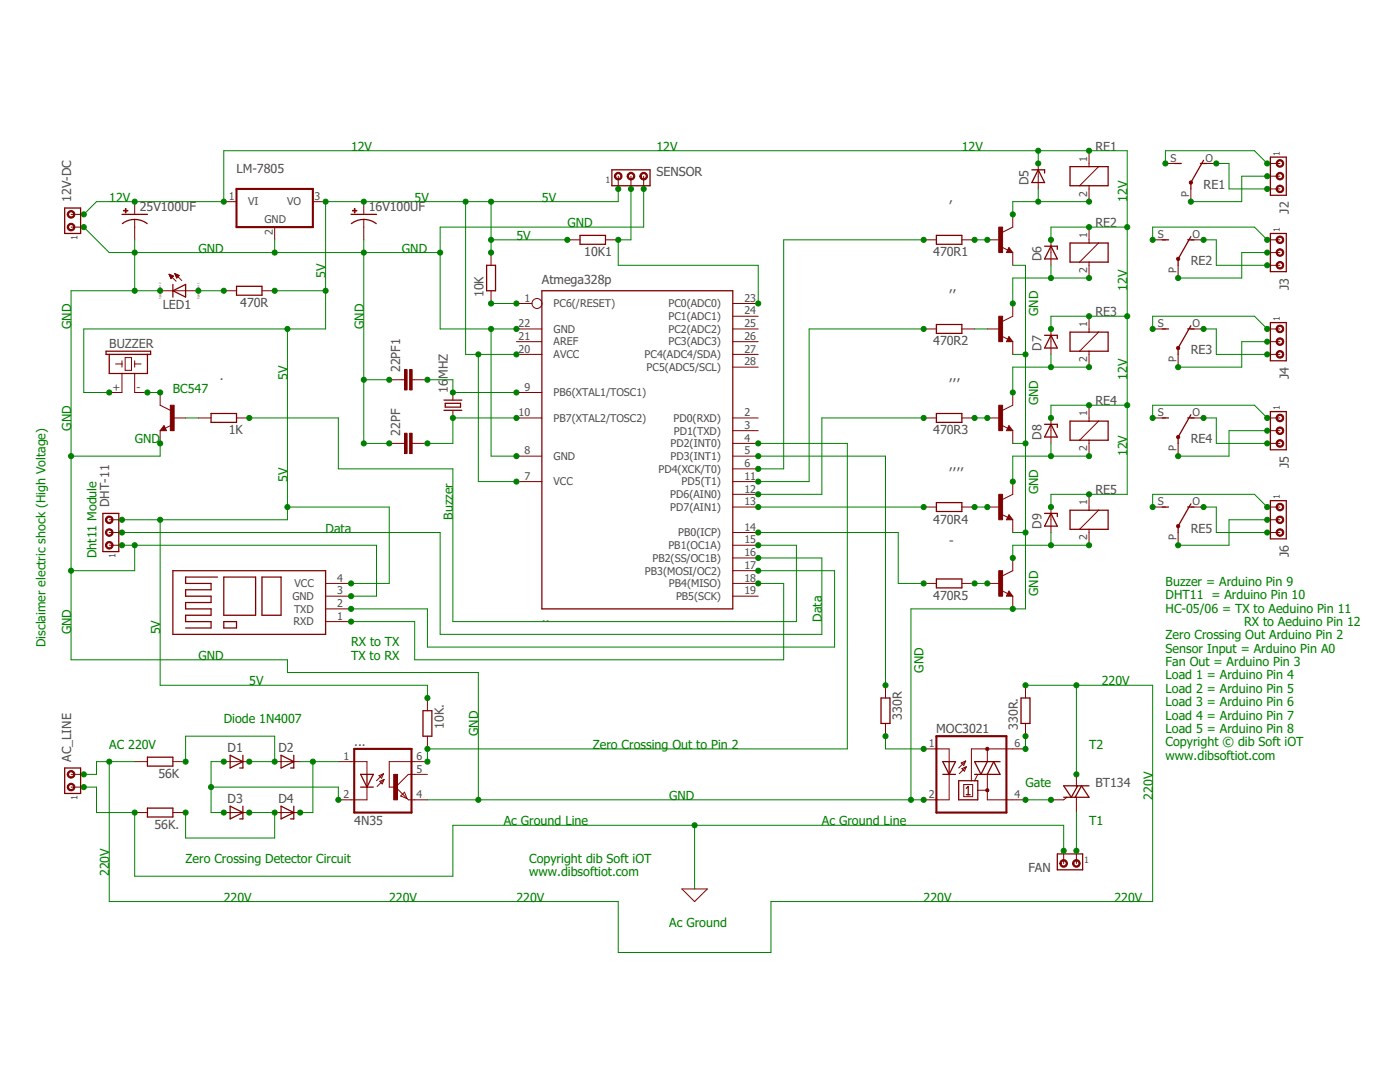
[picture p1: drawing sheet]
<svg xmlns="http://www.w3.org/2000/svg" width="279mm" height="216mm" viewBox="0 0 279 216" stroke-linecap="round" stroke-linejoin="round" font-family="sans-serif">
<g fill="none" stroke="#800000" stroke-width=".25">
<path d="M122.1 33.9h7.6v3.2h-7.6zM205.9 33.9h2.6v.6M207.2 33.9l1.3 2.5h-2.6zM213.6 33.3h7.5v3.8h-7.5zM234.5 32.6h1.3M239.6 32.6h1.2M240.2 32l-2.5 4.4v1.3M253.5 31.3h3.2v7.7h-3.2zM12.9 41.5h3.2v5.1h-3.2zM24.3 42.8h5.1M26.9 43.8l1.5 .3 1 .5M26.9 43.8l-1.6 .3-.9 .5"/>
<path d="M34.5 56.7v2.6M34.5 58l2.5-1.3v2.6zM47.2 57.1h5.1v1.8h-5.1zM70.1 42.8h5M72.6 43.8l1.6 .3 .9 .5M72.6 43.8l-1.1 .1-1.4 .7M97.1 52.9h1.8v5.1h-1.8zM108.1 58h38.1v63.5h-38.1zM115.8 47h5v1.7h-5zM186.9 47h5.1v1.7h-5.1zM201.4 49.9l.1 .2h-.4l.3-.5 .5 .7h-.8M208.5 49.1h2.5v.7"/>
<path d="M209.7 49.1l1.3 2.6h-2.5zM213.6 48.5h7.5v3.8h-7.5zM231.9 47.9h1.3M237 47.9h1.3M237.7 47.2l-2.6 4.5v1.2M253.5 46.6h3.2v7.6h-3.2zM21.2 70.1h8.9v.6h-8.9zM21.8 70.7v3.8h7.6v-3.8M88.6 79.8h3.6M186.9 64.7h5.1v1.8h-5.1zM201.4 67.7l.1 .2h-.4l.3-.5 .5 .7h-.8M208.5 66.9h2.5v.6"/>
<path d="M209.7 66.9l1.3 2.5h-2.5zM213.6 66.3h7.5v3.8h-7.5zM231.9 65.6h1.3M237 65.6h1.3M237.7 65l-2.6 4.4v1.3M253.5 64.4h3.2v7.6h-3.2zM32.7 85.4l-.1 .3h.4l-.3-.5-.5 .6h.8M42.1 82.5h5.1v1.8h-5.1zM88.6 81.9h3.6M88.9 80.5h3v.7h-3zM186.9 82.5h5.1v1.8h-5.1zM201.4 85.4l.1 .3h-.4l.3-.5 .5 .6h-.8"/>
<path d="M208.5 84.7h2.5v.6M209.7 84.7l1.3 2.5h-2.5zM213.6 84h7.5v3.8h-7.5zM231.9 83.4h1.3M237 83.4h1.3M237.7 82.8l-2.6 4.4v1.3M253.5 82.1h3.2v7.6h-3.2zM253.5 99.9h3.2v7.6h-3.2zM20.5 102.4h3.2v7.7h-3.2zM34.5 113.9h30.5v12.7h-30.5zM43.4 115.1h-6.4v1.3h5.1v1.3h-5.1v1.3h5.1v1.2h-5.1v1.3h5.1v1.3h-5.1v1.2h5.1v1.3h-5.1M44.7 115.1h6.3v7.7h-6.3z"/>
<path d="M52.3 115.1h3.8v7.7h-3.8zM186.9 100.3h5.1v1.8h-5.1zM186.9 115.5h5.1v1.8h-5.1zM201.4 103.2l.1 .3h-.4l.3-.5 .5 .6h-.8M201.4 118.4l.1 .3h-.4l.3-.5 .5 .6h-.8M208.5 102.4h2.5v.7M209.7 102.4l1.3 2.6h-2.5zM213.6 101.8h7.5v3.8h-7.5zM231.9 101.2h1.3M237 101.2h1.3M237.7 100.5l-2.6 4.5v1.3M44.7 124h2.5v1.3h-2.5z"/>
<path d="M175.8 139.3h1.8v5.1h-1.8zM203.8 139.3h1.7v5.1h-1.7zM12.9 153.2h3.2v5.1h-3.2zM29.4 151.1h5.1v1.8h-5.1zM45.9 150.7l2.6 1.3-2.6 1.2zM48.5 150.7v2.5h-.7M56.1 150.7l2.5 1.3-2.5 1.2zM58.6 150.7v2.5h-.6M72 154.5h2.5l-1.3 2.6zM72 157.1h2.5M73.2 154.5v2.6M84.4 141.8h1.8v5.1h-1.8z"/>
<path d="M188.2 154.5h2.5M188.2 152h2.5l-1.3 2.5zM189.4 152v2.5M191.3 155.8h3.8v3.8h-3.8zM192.8 158.6h.8M192.8 157.3l.4-.4v1.7M194.5 154.5h5.1l-1.3-2.5-1.3 2.5M197 152l-1.2 2.5-1.3-2.5h5.1M212.3 159.1h5l-1.5-2.3-1.2 2.3M215.1 156.8l-1.3 2.3-1.5-2.3h5M29.4 161.2h5.1v1.8h-5.1zM45.9 160.9l2.6 1.2-2.6 1.3z"/>
<path d="M48.5 160.9v2.5h-.7M56.1 160.9l2.5 1.2-2.5 1.3zM58.6 160.9v2.5h-.6M211 170.4h5.1v3.2h-5.1z"/>
</g>
<g fill="none" stroke="#800000" stroke-width=".2">
<path d="M123.4 35.2v2.5M125.9 35.2v2.5M128.5 35.2v2.5M207.2 32.6v5.1M217.3 30.1v3.2M217.3 37.1v3.1M219.2 33.3l-3.7 3.8M232.6 32.6h2.5M237.7 37.7v2.5M240.2 32.6h2.5M252.9 32.6h2.5M252.9 35.2h2.5"/>
<path d="M252.9 37.7h2.5M14.2 45.3h2.5M14.2 42.8h2.5M26.9 40.2v2.6M26.9 43.8v4.1M32 58h7.6M33.7 54.7l1.4 1.4M33.7 54.7l.9 .4-.5 .5zM33.8 54.8h.2M33.8 54.9h.4M33.9 55.1h.6M33.9 55.2h.6"/>
<path d="M34 55.3h.4M34 55.4h.3M34.1 55.5h.1M34.9 54.6l1.4 1.4M34.9 54.6l.9 .4-.5 .5zM34.9 54.7h.2M35 54.8h.4M35 54.9h.7M35.1 55.1h.6M35.1 55.2h.5M35.2 55.3h.3M35.2 55.4h.1"/>
<path d="M44.7 40.2h2.5M44.7 58h2.5M52.3 58h2.5M54.8 45.3v2.6M62.4 40.2h2.6M72.6 40.2v2.6M72.6 43.8v4.1M98 50.4v2.5M98 58v2.6M113.2 47.9h2.6M120.8 47.9h2.6M184.3 47.9h2.6"/>
<path d="M192 47.9h2.5M197 47.9h2.6M199.9 49.3l1.2 .6M201.4 49.4l.7 1h-1.2zM202.1 42.8v2.5l-2 1M202.1 50.4v2.5M209.7 47.9v5M217.3 45.3v3.2M217.3 52.3v3.2M219.2 48.5l-3.7 3.8M230 47.9h2.6M235.1 52.9v2.6"/>
<path d="M237.7 47.9h2.5M252.9 47.9h2.5M252.9 50.4h2.5M252.9 52.9h2.5M23.1 72.6h1.2M24.3 74.5v3.8h-2.5M24.3 72v1.3M25 71.4h1.2v2.5h-1.2zM26.9 74.5v3.8h2.5M26.9 72.6h1.3M26.9 72v1.3M32 78.3v2.6l2 1"/>
<path d="M77.7 75.8h3M82.3 75.8h3M90.4 78.3v1.5M103.1 78.3h5M103.1 65.6h5M103.1 68.2h5M103.1 70.7h5M103.1 60.6h3.1M146.2 65.6h5.1M146.2 68.2h5.1M146.2 70.7h5.1M146.2 73.3h5.1"/>
<path d="M146.2 63.1h5.1M146.2 60.6h5.1M184.3 65.6h2.6M192 65.6h2.5M197 65.6h2.6M199.9 67.1l1.2 .6M201.4 67.2l.7 1h-1.2zM202.1 60.6v2.5l-2 1M202.1 68.2v2.5M202.1 78.3v2.6l-2 1M209.7 65.6v5.1M217.3 63.1v3.2"/>
<path d="M217.3 70.1v3.2M219.2 66.3l-3.7 3.8M230 65.6h2.6M235.1 70.7v2.6M237.7 65.6h2.5M252.9 65.6h2.5M252.9 68.2h2.5M252.9 70.7h2.5M32 85.9v2.6M32.7 84.9l.5 1h-1.2zM34.2 84.8l-1.2 .6M34.5 83.4h2.5"/>
<path d="M39.6 83.4h2.5M47.2 83.4h2.5M77.7 88.5h3M82.3 88.5h3M90.4 81.9v1.5M103.1 83.4h5M103.1 91h5M103.1 96.1h5M146.2 83.4h5.1M146.2 91h5.1M146.2 96.1h5.1M146.2 98.6h5.1"/>
<path d="M146.2 93.6h5.1M146.2 88.5h5.1M146.2 85.9h5.1M184.3 83.4h2.6M192 83.4h2.5M197 83.4h2.6M199.9 84.8l1.2 .6M201.4 84.9l.7 1h-1.2zM202.1 85.9v2.6M202.1 96.1v2.5l-2 1.1M209.7 83.4v5.1M217.3 80.9v3.1"/>
<path d="M217.3 87.8v3.2M217.3 98.6v3.2M219.2 84l-3.7 3.8M230 83.4h2.6M235.1 88.5v2.5M237.7 83.4h2.5M252.9 83.4h2.5M252.9 88.5h2.5M252.9 85.9h2.5M21.8 108.8h2.5M21.8 106.3h2.5M21.8 103.7h2.5"/>
<path d="M65 119h5.1M65 116.4h5.1M146.2 119h5.1M146.2 116.4h5.1M146.2 113.9h5.1M146.2 111.3h5.1M146.2 108.8h5.1M146.2 106.3h5.1M146.2 101.2h5.1M184.3 116.4h2.6M184.3 101.2h2.6M192 116.4h2.5"/>
<path d="M192 101.2h2.5M197 116.4h2.6M197 101.2h2.6M199.9 102.6l1.2 .6M199.9 117.8l1.2 .6M201.4 117.9l.7 1.1h-1.2zM201.4 102.7l.7 1h-1.2zM202.1 103.7v2.6M202.1 111.3v2.6l-2 1M202.1 119v2.5M209.7 101.2v5.1M217.3 105.6v3.2"/>
<path d="M219.2 101.8l-3.7 3.8M230 101.2h2.6M235.1 106.3v2.5M237.7 101.2h2.5M252.9 106.3h2.5M252.9 101.2h2.5M252.9 103.7h2.5M65 124h5.1M65 121.5h5.1M85.3 139.3v2.5M176.7 136.7v2.6M204.7 136.7v2.6"/>
<path d="M14.2 157.1h2.5M14.2 154.5h2.5M26.9 152h2.5M34.5 152h2.5M44.7 152h5M54.8 152h5.1M67.5 152h5.7v2.5M73.2 157.1v2.5h-5.7M75.6 154.8l.9-.4-.3 .9zM75.8 155.9l.9-.4-.4 .9zM76.5 154.4l-1.4 1.4M76.7 155.5l-1.4 1.4"/>
<path d="M80.7 158.1l.5 1.2-1.2-.5zM85.3 152h-7.6v5.1h1M85.3 154.5h-3.8l-2.5 2.6 2.5 2.5h3.8M85.3 146.9v2.5M176.7 144.4v2.5M184.3 149.4h5.1v2.6M189.4 154.5v5.1h-5.1M191.8 152.2l.9-.4-.4 .9zM192 153.4l.8-.4-.3 .9zM192.3 156.5h1.8v2.5h-1.8zM192.7 151.8l-1.4 1.4M192.8 153l-1.3 1.4"/>
<path d="M195.1 154.5l-.6 1.3M195.1 157.7h1.9M197 154.5v5.1h7.7M197 149.4v2.6M204.7 149.4h-10.8v6.4M204.7 144.4v2.5M212.9 159.1l-.6 .5h-2.6M214.8 154.5v2.6M214.8 159.1v3M26.9 162.1h2.5M34.5 162.1h2.5M44.7 162.1h5"/>
<path d="M54.8 162.1h5.1M136.1 177.4h5.1l-2.6 2.5zM212.3 169.8v2.5M214.8 169.8v2.5"/>
<circle cx="107.2" cy="60.6" r=".99"/>
</g>
<g fill="#800000" stroke="#800000" stroke-width=".2">
<path d="M13.6 44.8a.76 .76 0 0 1 1.2 .1 .76 .76 0 0 1-.4 1.2 .76 .76 0 0 1-1-.8h.3a.51 .51 0 0 1 .6-.5 .51 .51 0 0 1 .3 .8 .51 .51 0 0 1-.9-.1v-.2h-.3z" fill-rule="evenodd"/>
<path d="M13.6 42.3a.76 .76 0 0 1 1.2 .1 .76 .76 0 0 1-.4 1.1 .76 .76 0 0 1-1-.7h.3a.51 .51 0 0 1 .6-.5 .51 .51 0 0 1 .3 .8 .51 .51 0 0 1-.9-.2v-.1h-.3z" fill-rule="evenodd"/>
<path d="M21.2 108.3a.76 .76 0 0 1 1.2 .1 .76 .76 0 0 1-.4 1.1 .76 .76 0 0 1-1-.7h.3a.51 .51 0 0 1 .7-.5 .51 .51 0 0 1 .2 .8 .51 .51 0 0 1-.9-.1v-.2h-.3z" fill-rule="evenodd"/>
<path d="M21.2 105.8a.76 .76 0 0 1 1.3 .1 .76 .76 0 0 1-.5 1.1 .76 .76 0 0 1-1-.7h.3a.51 .51 0 0 1 .7-.6 .51 .51 0 0 1 .2 .9 .51 .51 0 0 1-.9-.2v-.1h-.3z" fill-rule="evenodd"/>
<path d="M21.2 103.2a.76 .76 0 0 1 1.3 .1 .76 .76 0 0 1-.5 1.2 .76 .76 0 0 1-1-.8h.3a.51 .51 0 0 1 .7-.5 .51 .51 0 0 1 .2 .8 .51 .51 0 0 1-.9-.1v-.2h-.3z" fill-rule="evenodd"/>
<path d="M13.6 156.6a.76 .76 0 0 1 1.2 .1 .76 .76 0 0 1-.4 1.1 .76 .76 0 0 1-1-.7h.3a.51 .51 0 0 1 .7-.6 .51 .51 0 0 1 .2 .9 .51 .51 0 0 1-.9-.2v-.1h-.3z" fill-rule="evenodd"/>
<path d="M13.6 154a.76 .76 0 0 1 1.2 .1 .76 .76 0 0 1-.4 1.2 .76 .76 0 0 1-1-.8h.3a.51 .51 0 0 1 .6-.5 .51 .51 0 0 1 .3 .8 .51 .51 0 0 1-.9-.1v-.2h-.3z" fill-rule="evenodd"/>
<path d="M214.2 171.8a.76 .76 0 0 1 1.2 0 .76 .76 0 0 1-.3 1.2 .76 .76 0 0 1-1-.7h.2a.51 .51 0 0 1 .7-.4 .51 .51 0 0 1 .2 .8 .51 .51 0 0 1-.9-.2v-.2h-.2z" fill-rule="evenodd"/>
<path d="M211.7 171.8a.76 .76 0 0 1 1.2 0 .76 .76 0 0 1-.4 1.2 .76 .76 0 0 1-1-.7h.3a.51 .51 0 0 1 .7-.4 .51 .51 0 0 1 .1 .8 .51 .51 0 0 1-.8-.2v-.2h-.3z" fill-rule="evenodd"/>
<path d="M254.9 32.1a.76 .76 0 0 1 1.2 .1 .76 .76 0 0 1-.5 1.2 .76 .76 0 0 1-.9-.8h.2a.51 .51 0 0 1 .7-.5 .51 .51 0 0 1 .2 .8 .51 .51 0 0 1-.8-.1l-.1-.2h-.2z" fill-rule="evenodd"/>
<path d="M254.9 34.7a.76 .76 0 0 1 1.2 .1 .76 .76 0 0 1-.5 1.1 .76 .76 0 0 1-.9-.7h.2a.51 .51 0 0 1 .7-.6 .51 .51 0 0 1 .2 .9 .51 .51 0 0 1-.8-.2l-.1-.1h-.2z" fill-rule="evenodd"/>
<path d="M254.9 37.2a.76 .76 0 0 1 1.2 .1 .76 .76 0 0 1-.5 1.1 .76 .76 0 0 1-.9-.7h.2a.51 .51 0 0 1 .7-.5 .51 .51 0 0 1 .2 .8 .51 .51 0 0 1-.8-.1l-.1-.2h-.2z" fill-rule="evenodd"/>
<path d="M254.9 47.4a.76 .76 0 0 1 1.2 .1 .76 .76 0 0 1-.5 1.1 .76 .76 0 0 1-.9-.7h.2a.51 .51 0 0 1 .7-.6 .51 .51 0 0 1 .2 .9 .51 .51 0 0 1-.8-.2l-.1-.1h-.2z" fill-rule="evenodd"/>
<path d="M254.9 49.9a.76 .76 0 0 1 1.2 .1 .76 .76 0 0 1-.5 1.1 .76 .76 0 0 1-.9-.7h.2a.51 .51 0 0 1 .7-.5 .51 .51 0 0 1 .2 .8 .51 .51 0 0 1-.8-.1l-.1-.2h-.2z" fill-rule="evenodd"/>
<path d="M254.9 52.5a.76 .76 0 0 1 1.2 .1 .76 .76 0 0 1-.5 1.1 .76 .76 0 0 1-.9-.8h.2a.51 .51 0 0 1 .7-.5 .51 .51 0 0 1 .2 .8 .51 .51 0 0 1-.8-.1l-.1-.2h-.2z" fill-rule="evenodd"/>
<path d="M254.9 65.1a.76 .76 0 0 1 1.2 .1 .76 .76 0 0 1-.4 1.2 .76 .76 0 0 1-1-.8h.2a.51 .51 0 0 1 .7-.5 .51 .51 0 0 1 .2 .8 .51 .51 0 0 1-.8-.1l-.1-.2h-.2z" fill-rule="evenodd"/>
<path d="M254.9 67.7a.76 .76 0 0 1 1.2 .1 .76 .76 0 0 1-.4 1.1 .76 .76 0 0 1-1-.7h.2a.51 .51 0 0 1 .7-.5 .51 .51 0 0 1 .2 .8 .51 .51 0 0 1-.8-.2l-.1-.1h-.2z" fill-rule="evenodd"/>
<path d="M254.9 70.2a.76 .76 0 0 1 1.2 .1 .76 .76 0 0 1-.4 1.1 .76 .76 0 0 1-1-.7h.2a.51 .51 0 0 1 .7-.5 .51 .51 0 0 1 .2 .8 .51 .51 0 0 1-.8-.1l-.1-.2h-.2z" fill-rule="evenodd"/>
<path d="M254.9 82.9a.76 .76 0 0 1 1.2 .1 .76 .76 0 0 1-.5 1.2 .76 .76 0 0 1-.9-.8h.2a.51 .51 0 0 1 .7-.5 .51 .51 0 0 1 .2 .8 .51 .51 0 0 1-.8-.1l-.1-.2h-.2z" fill-rule="evenodd"/>
<path d="M254.9 85.4a.76 .76 0 0 1 1.2 .2 .76 .76 0 0 1-.5 1.1 .76 .76 0 0 1-.9-.8h.2a.51 .51 0 0 1 .7-.5 .51 .51 0 0 1 .2 .9 .51 .51 0 0 1-.8-.2l-.1-.2h-.2z" fill-rule="evenodd"/>
<path d="M254.9 88a.76 .76 0 0 1 1.2 .1 .76 .76 0 0 1-.5 1.1 .76 .76 0 0 1-.9-.7h.2a.51 .51 0 0 1 .7-.5 .51 .51 0 0 1 .2 .8 .51 .51 0 0 1-.8-.1l-.1-.2h-.2z" fill-rule="evenodd"/>
<path d="M254.9 100.7a.76 .76 0 0 1 1.2 .1 .76 .76 0 0 1-.5 1.1 .76 .76 0 0 1-.9-.7h.2a.51 .51 0 0 1 .7-.5 .51 .51 0 0 1 .2 .8 .51 .51 0 0 1-.8-.2l-.1-.1h-.2z" fill-rule="evenodd"/>
<path d="M254.9 103.2a.76 .76 0 0 1 1.2 .1 .76 .76 0 0 1-.5 1.2 .76 .76 0 0 1-.9-.8h.2a.51 .51 0 0 1 .7-.5 .51 .51 0 0 1 .2 .8 .51 .51 0 0 1-.8-.1l-.1-.2h-.2z" fill-rule="evenodd"/>
<path d="M254.9 105.8a.76 .76 0 0 1 1.2 .1 .76 .76 0 0 1-.5 1.1 .76 .76 0 0 1-.9-.7h.2a.51 .51 0 0 1 .7-.6 .51 .51 0 0 1 .2 .9 .51 .51 0 0 1-.8-.2l-.1-.1h-.2z" fill-rule="evenodd"/>
<path d="M122.8 34.7a.76 .76 0 0 1 1.2 .1 .76 .76 0 0 1-.4 1.1 .76 .76 0 0 1-1-.7h.3a.51 .51 0 0 1 .6-.6 .51 .51 0 0 1 .3 .9 .51 .51 0 0 1-.9-.2v-.1h-.3z" fill-rule="evenodd"/>
<path d="M125.3 34.7a.76 .76 0 0 1 1.3 .1 .76 .76 0 0 1-.5 1.1 .76 .76 0 0 1-.9-.7h.2a.51 .51 0 0 1 .7-.6 .51 .51 0 0 1 .2 .9 .51 .51 0 0 1-.8-.2l-.1-.1h-.2z" fill-rule="evenodd"/>
<path d="M127.9 34.7a.76 .76 0 0 1 1.2 .1 .76 .76 0 0 1-.4 1.1 .76 .76 0 0 1-1-.7h.3a.51 .51 0 0 1 .6-.6 .51 .51 0 0 1 .2 .9 .51 .51 0 0 1-.8-.2v-.1h-.3z" fill-rule="evenodd"/>
<circle cx="237.7" cy="36.4" r=".33"/>
<circle cx="235.1" cy="51.7" r=".33"/>
<circle cx="235.1" cy="69.4" r=".33"/>
<circle cx="235.1" cy="87.2" r=".32"/>
<circle cx="235.1" cy="105" r=".32"/>
<circle cx="197" cy="149.4" r=".33"/>
<circle cx="197" cy="157.7" r=".33"/>
</g>
<path d="M47.2 37.7h15.2v7.6h-15.2zM70.7 149.4h11.4v12.7h-11.4zM186.9 146.9h14v15.2h-14z" fill="none" stroke="#800000" stroke-width=".42"/>
<g fill="#800000" stroke="#800000" stroke-width=".2">
<path d="M24.6 42h.9v.1h-.9z"/>
<path d="M25 41.6h.1v.9h-.1z"/>
<path d="M70.3 42h.9v.1h-.9z"/>
<path d="M70.7 41.6h.1v.9h-.1z"/>
<path d="M80.7 86.4h.5v4.1h-.5z"/>
<path d="M81.7 86.4h.6v4.1h-.6z"/>
<path d="M80.7 73.7h.5v4.1h-.5z"/>
<path d="M81.7 73.7h.6v4.1h-.6z"/>
<path d="M34 80.9h.8v5h-.8z"/>
<path d="M78.6 154.5h.7v5.1h-.7z"/>
<path d="M199.3 45.3h.8v5.1h-.8z"/>
<path d="M199.3 63.1h.8v5.1h-.8z"/>
<path d="M199.3 80.9h.8v5h-.8z"/>
<path d="M199.3 98.6h.8v5.1h-.8z"/>
<path d="M199.3 113.9h.8v5.1h-.8z"/>
</g>
<g fill="none" stroke="#008000" stroke-width=".2">
<path d="M123.4 37.7v2.5h-58.4v25.4h-48.3v12.7h5.1M125.9 37.7v10.2h-2.5v5h27.9v7.7M128.5 37.7v7.6h-40.7v20.3h15.3M207.2 30.1v2.5M207.2 37.7v2.5M232.6 32.6v-2.5h17.8l2.5 2.5M242.7 32.6h2.6v5.1h7.6M252.9 35.2h-5.1v5h-10.1M16.7 42.8l2.6-2.6h25.4v-10.1h180.3v68.5h-15.3v2.6M16.7 45.3l5.1 5.1h66M26.9 47.9v10.1M32 58h-17.8v73.7h43.2v2.5h38.1v25.4"/>
<path d="M39.6 58h5.1M54.8 58h10.2M54.8 47.9v2.5M72.6 47.9v40.6h5.1M92.9 40.2v30.5h10.2M98 40.2v10.2M98 47.9h15.2M184.3 47.9h-27.9v45.7h-5.1M194.5 47.9h2.5M202.1 52.9h2.6v68.6h-22.9v38.1M209.7 52.9v2.6M217.3 40.2h-15.2v2.6"/>
<path d="M217.3 55.5h-15.2v5.1M225 45.3h-15.3v2.6M230 47.9v-2.6h20.4l2.5 2.6M240.2 47.9h2.5v5h10.2M252.9 50.4h-5.1v5.1h-12.7M29.4 78.3h2.6M57.4 65.6v38.1h-33.1M72.6 75.8h5.1M85.3 75.8h5.1v2.5h12.7M95.5 70.7v25.4h7.6M98 60.6h5.1M98 65.6v25.4h5.1"/>
<path d="M184.3 65.6h-22.8v30.5h-10.2M194.5 65.6h2.5M202.1 70.7h2.6M209.7 70.7v2.6M217.3 73.3h-15.2v5M225 63.1h-15.3v2.5M230 65.6v-2.5h20.4l2.5 2.5M240.2 65.6h2.5v5.1h10.2M252.9 68.2h-5.1v5.1h-12.7M32 88.5v2.5h-17.8M37 83.4h2.6M49.7 83.4h17.8v10.2h22.9v30.4h68.5v-15.2h-7.6"/>
<path d="M103.1 83.4h-12.7v5.1h-5.1M151.3 88.5h17.8v60.9h-83.8v2.6M151.3 91h25.4v45.7M184.3 83.4h-20.3v15.2h-12.7M194.5 83.4h2.5M202.1 88.5h2.6M209.7 88.5v2.5M217.3 91h-15.2v5.1M225 80.9h-15.3v2.5M230 83.4v-2.5h20.4l2.5 2.5M240.2 83.4h2.5v5.1h10.2M252.9 85.9h-7.6v5.1h-10.2"/>
<path d="M24.3 106.3h63.5v20.3h76.2v-15.3h-12.7M24.3 108.8h50.8v10.2h-5M26.9 108.8v5.1h-12.7M32 103.7v33h53.3v2.6M57.4 101.2h20.3v15.2h-7.6M151.3 116.4h5.1v15.3h-73.6v-7.7h-12.7M151.3 106.3h28v10.1h5M151.3 101.2h33M151.3 113.9h15.3v15.2h-81.3v-7.6h-15.2M194.5 116.4h2.5M194.5 101.2h2.5M202.1 106.3h2.6"/>
<path d="M209.7 106.3v2.5M217.3 108.8h-15.2v2.5M230 101.2v-2.6h20.4l2.5 2.6M240.2 101.2h2.5v5.1h10.2M252.9 103.7h-7.6v5.1h-10.2M204.7 136.7h25.3v43.2h-76.1v10.2h-30.5v-10.2h-101.6v-27.9M214.8 136.7v17.8M16.7 157.1h2.6v5h7.6v12.7h63.5v-10.1h121.9v5.1M26.9 152h-7.6v2.5h-2.6M37 152v-5.1h17.8v5.1h-5.1M42.1 157.1h25.4v2.5M44.7 152h-2.6v10.1h2.6"/>
<path d="M59.9 152h7.6M62.4 152v10.1h-2.5M85.3 159.6h99M176.7 146.9v2.5h7.6M204.7 159.6h5M204.7 146.9v2.5M37 162.1v5.1h17.8v-5.1h-5.1M138.6 164.7v12.7M214.8 162.1v7.7"/>
</g>
<g fill="#008000" stroke="#008000" stroke-width=".2">
<circle cx="26.9" cy="40.2" r=".51"/>
<circle cx="209.7" cy="47.9" r=".51"/>
<circle cx="217.3" cy="45.3" r=".51"/>
<circle cx="209.7" cy="65.6" r=".51"/>
<circle cx="217.3" cy="63.1" r=".51"/>
<circle cx="209.7" cy="83.4" r=".51"/>
<circle cx="217.3" cy="80.9" r=".51"/>
<circle cx="207.2" cy="32.6" r=".51"/>
<circle cx="217.3" cy="30.1" r=".51"/>
<circle cx="209.7" cy="101.2" r=".51"/>
<circle cx="217.3" cy="98.6" r=".51"/>
<circle cx="225" cy="80.9" r=".51"/>
<circle cx="225" cy="63.1" r=".51"/>
<circle cx="225" cy="45.3" r=".51"/>
<circle cx="44.7" cy="40.2" r=".51"/>
<circle cx="207.2" cy="30.1" r=".51"/>
<circle cx="16.7" cy="42.8" r=".51"/>
<circle cx="98" cy="60.6" r=".51"/>
<circle cx="103.1" cy="60.6" r=".51"/>
<circle cx="103.1" cy="70.7" r=".51"/>
<circle cx="103.1" cy="96.1" r=".51"/>
<circle cx="95.5" cy="70.7" r=".51"/>
<circle cx="72.6" cy="40.2" r=".51"/>
<circle cx="98" cy="50.4" r=".51"/>
<circle cx="92.9" cy="40.2" r=".51"/>
<circle cx="65" cy="40.2" r=".51"/>
<circle cx="54.8" cy="58" r=".51"/>
<circle cx="65" cy="58" r=".51"/>
<circle cx="21.8" cy="78.3" r=".51"/>
<circle cx="57.4" cy="65.6" r=".51"/>
<circle cx="24.3" cy="103.7" r=".51"/>
<circle cx="57.4" cy="101.2" r=".51"/>
<circle cx="70.1" cy="116.4" r=".51"/>
<circle cx="32" cy="103.7" r=".51"/>
<circle cx="85.3" cy="139.3" r=".51"/>
<circle cx="98" cy="47.9" r=".51"/>
<circle cx="113.2" cy="47.9" r=".51"/>
<circle cx="98" cy="40.2" r=".51"/>
<circle cx="123.4" cy="37.7" r=".51"/>
<circle cx="103.1" cy="78.3" r=".51"/>
<circle cx="90.4" cy="78.3" r=".51"/>
<circle cx="85.3" cy="75.8" r=".51"/>
<circle cx="103.1" cy="83.4" r=".51"/>
<circle cx="90.4" cy="83.4" r=".51"/>
<circle cx="85.3" cy="88.5" r=".51"/>
<circle cx="103.1" cy="65.6" r=".51"/>
<circle cx="103.1" cy="91" r=".51"/>
<circle cx="98" cy="65.6" r=".51"/>
<circle cx="54.8" cy="50.4" r=".51"/>
<circle cx="72.6" cy="50.4" r=".51"/>
<circle cx="26.9" cy="50.4" r=".51"/>
<circle cx="32" cy="58" r=".51"/>
<circle cx="72.6" cy="75.8" r=".51"/>
<circle cx="72.6" cy="88.5" r=".51"/>
<circle cx="77.7" cy="88.5" r=".51"/>
<circle cx="77.7" cy="75.8" r=".51"/>
<circle cx="26.9" cy="58" r=".51"/>
<circle cx="32" cy="88.5" r=".51"/>
<circle cx="14.2" cy="91" r=".51"/>
<circle cx="26.9" cy="108.8" r=".51"/>
<circle cx="70.1" cy="119" r=".51"/>
<circle cx="14.2" cy="113.9" r=".51"/>
<circle cx="95.5" cy="159.6" r=".51"/>
<circle cx="184.3" cy="159.6" r=".51"/>
<circle cx="204.7" cy="106.3" r=".51"/>
<circle cx="204.7" cy="88.5" r=".51"/>
<circle cx="204.7" cy="70.7" r=".51"/>
<circle cx="202.1" cy="121.5" r=".51"/>
<circle cx="181.8" cy="159.6" r=".51"/>
<circle cx="87.8" cy="50.4" r=".51"/>
<circle cx="24.3" cy="108.8" r=".51"/>
<circle cx="16.7" cy="45.3" r=".51"/>
<circle cx="128.5" cy="37.7" r=".51"/>
<circle cx="44.7" cy="58" r=".51"/>
<circle cx="39.6" cy="58" r=".51"/>
<circle cx="29.4" cy="78.3" r=".51"/>
<circle cx="32" cy="78.3" r=".51"/>
<circle cx="49.7" cy="83.4" r=".51"/>
<circle cx="151.3" cy="108.8" r=".51"/>
<circle cx="151.3" cy="111.3" r=".51"/>
<circle cx="24.3" cy="106.3" r=".51"/>
<circle cx="70.1" cy="121.5" r=".51"/>
<circle cx="151.3" cy="113.9" r=".51"/>
<circle cx="70.1" cy="124" r=".51"/>
<circle cx="151.3" cy="116.4" r=".51"/>
<circle cx="49.7" cy="152" r=".51"/>
<circle cx="54.8" cy="152" r=".51"/>
<circle cx="37" cy="152" r=".51"/>
<circle cx="49.7" cy="162.1" r=".51"/>
<circle cx="54.8" cy="162.1" r=".51"/>
<circle cx="37" cy="162.1" r=".51"/>
<circle cx="62.4" cy="152" r=".51"/>
<circle cx="59.9" cy="162.1" r=".51"/>
<circle cx="42.1" cy="157.1" r=".51"/>
<circle cx="67.5" cy="159.6" r=".51"/>
<circle cx="44.7" cy="162.1" r=".51"/>
<circle cx="44.7" cy="152" r=".51"/>
<circle cx="85.3" cy="152" r=".51"/>
<circle cx="85.3" cy="149.4" r=".51"/>
<circle cx="151.3" cy="88.5" r=".51"/>
<circle cx="176.7" cy="146.9" r=".51"/>
<circle cx="184.3" cy="149.4" r=".51"/>
<circle cx="151.3" cy="91" r=".51"/>
<circle cx="176.7" cy="136.7" r=".51"/>
<circle cx="209.7" cy="159.6" r=".51"/>
<circle cx="204.7" cy="159.6" r=".51"/>
<circle cx="204.7" cy="146.9" r=".51"/>
<circle cx="204.7" cy="149.4" r=".51"/>
<circle cx="214.8" cy="169.8" r=".51"/>
<circle cx="212.3" cy="169.8" r=".51"/>
<circle cx="138.6" cy="164.7" r=".51"/>
<circle cx="26.9" cy="162.1" r=".51"/>
<circle cx="16.7" cy="157.1" r=".51"/>
<circle cx="16.7" cy="154.5" r=".51"/>
<circle cx="21.8" cy="152" r=".51"/>
<circle cx="204.7" cy="136.7" r=".51"/>
<circle cx="214.8" cy="154.5" r=".51"/>
<circle cx="214.8" cy="136.7" r=".51"/>
<circle cx="232.6" cy="32.6" r=".51"/>
<circle cx="252.9" cy="32.6" r=".51"/>
<circle cx="230" cy="47.9" r=".51"/>
<circle cx="252.9" cy="47.9" r=".51"/>
<circle cx="230" cy="65.6" r=".51"/>
<circle cx="252.9" cy="65.6" r=".51"/>
<circle cx="230" cy="83.4" r=".51"/>
<circle cx="252.9" cy="83.4" r=".51"/>
<circle cx="230" cy="101.2" r=".51"/>
<circle cx="252.9" cy="101.2" r=".51"/>
<circle cx="207.2" cy="40.2" r=".51"/>
<circle cx="217.3" cy="40.2" r=".51"/>
<circle cx="202.1" cy="42.8" r=".51"/>
<circle cx="209.7" cy="55.5" r=".51"/>
<circle cx="217.3" cy="55.5" r=".51"/>
<circle cx="202.1" cy="60.6" r=".51"/>
<circle cx="209.7" cy="73.3" r=".51"/>
<circle cx="217.3" cy="73.3" r=".51"/>
<circle cx="202.1" cy="78.3" r=".51"/>
<circle cx="209.7" cy="91" r=".51"/>
<circle cx="217.3" cy="91" r=".51"/>
<circle cx="202.1" cy="96.1" r=".51"/>
<circle cx="209.7" cy="108.8" r=".51"/>
<circle cx="217.3" cy="108.8" r=".51"/>
<circle cx="202.1" cy="111.3" r=".51"/>
<circle cx="194.5" cy="47.9" r=".51"/>
<circle cx="197" cy="47.9" r=".51"/>
<circle cx="194.5" cy="83.4" r=".51"/>
<circle cx="197" cy="83.4" r=".51"/>
<circle cx="194.5" cy="101.2" r=".51"/>
<circle cx="197" cy="101.2" r=".51"/>
<circle cx="194.5" cy="116.4" r=".51"/>
<circle cx="197" cy="116.4" r=".51"/>
<circle cx="151.3" cy="93.6" r=".51"/>
<circle cx="184.3" cy="47.9" r=".51"/>
<circle cx="151.3" cy="96.1" r=".51"/>
<circle cx="184.3" cy="65.6" r=".51"/>
<circle cx="151.3" cy="98.6" r=".51"/>
<circle cx="184.3" cy="83.4" r=".51"/>
<circle cx="151.3" cy="101.2" r=".51"/>
<circle cx="184.3" cy="101.2" r=".51"/>
<circle cx="151.3" cy="106.3" r=".51"/>
<circle cx="184.3" cy="116.4" r=".51"/>
<circle cx="123.4" cy="47.9" r=".51"/>
<circle cx="125.9" cy="37.7" r=".51"/>
<circle cx="151.3" cy="60.6" r=".51"/>
<circle cx="252.9" cy="37.7" r=".51"/>
<circle cx="242.7" cy="32.6" r=".51"/>
<circle cx="252.9" cy="35.2" r=".51"/>
<circle cx="237.7" cy="40.2" r=".51"/>
<circle cx="240.2" cy="47.9" r=".51"/>
<circle cx="252.9" cy="52.9" r=".51"/>
<circle cx="235.1" cy="55.5" r=".51"/>
<circle cx="252.9" cy="50.4" r=".51"/>
<circle cx="252.9" cy="70.7" r=".51"/>
<circle cx="240.2" cy="65.6" r=".51"/>
<circle cx="252.9" cy="68.2" r=".51"/>
<circle cx="235.1" cy="73.3" r=".51"/>
<circle cx="240.2" cy="83.4" r=".51"/>
<circle cx="252.9" cy="88.5" r=".51"/>
<circle cx="235.1" cy="91" r=".51"/>
<circle cx="252.9" cy="85.9" r=".51"/>
<circle cx="240.2" cy="101.2" r=".51"/>
<circle cx="252.9" cy="106.3" r=".51"/>
<circle cx="235.1" cy="108.8" r=".51"/>
<circle cx="252.9" cy="103.7" r=".51"/>
</g>
<g font-size="2.5" fill="#505050">
<text x="47.2" y="34.5">LM-7805</text>
<text x="131" y="35.2">SENSOR</text>
<text x="218.6" y="30.1">RE1</text>
<text x="14.2" y="40.2" transform="rotate(-90 14.2 40.2)">12V-DC</text>
<text x="189.4" y="40.2">,</text>
<text x="205.3" y="36.9" transform="rotate(-90 205.3 36.9)">D5</text>
<text x="240.2" y="37.7">RE1</text>
<text x="27.9" y="42.1">25V100UF</text>
<text x="73.6" y="42.1">16V100UF</text>
<text x="218.6" y="45.3">RE2</text>
<text x="257.2" y="42.6" transform="rotate(-90 257.2 42.6)">J2</text>
<text x="116.6" y="51.1">10K1</text>
<text x="186.3" y="51.1">470R1</text>
<text x="207.8" y="52.2" transform="rotate(-90 207.8 52.2)">D6</text>
<text x="237.7" y="52.9">RE2</text>
<text x="96.5" y="59.3" transform="rotate(-90 96.5 59.3)">10K</text>
<text x="108.1" y="56.7">Atmega328p</text>
<text x="189.4" y="58">,,</text>
<text x="257.2" y="57.9" transform="rotate(-90 257.2 57.9)">J3</text>
<text x="32.5" y="61.6">LED1</text>
<text x="47.9" y="61.3">470R</text>
<text x="218.6" y="63.1">RE3</text>
<text x="21.8" y="69.4">BUZZER</text>
<text x="186.3" y="68.9">470R2</text>
<text x="207.8" y="69.9" transform="rotate(-90 207.8 69.9)">D7</text>
<text x="237.7" y="70.7">RE3</text>
<text x="43.9" y="75.8">.</text>
<text x="79.8" y="74.3" transform="rotate(-90 79.8 74.3)">22PF1</text>
<text x="89.4" y="75.6" transform="rotate(-90 89.4 75.6)">MHZ</text>
<text x="189.4" y="75.8">,,,</text>
<text x="257.2" y="75.6" transform="rotate(-90 257.2 75.6)">J4</text>
<text x="89.4" y="78.3" transform="rotate(-90 89.4 78.3)">16</text>
<text x="218.6" y="80.9">RE4</text>
<text x="45.7" y="86.7">1K</text>
<text x="79.8" y="87" transform="rotate(-90 79.8 87)">22PF</text>
<text x="186.3" y="86.7">470R3</text>
<text x="207.8" y="87.7" transform="rotate(-90 207.8 87.7)">D8</text>
<text x="237.7" y="88.5">RE4</text>
<text x="189.4" y="93.6">,,,,</text>
<text x="257.2" y="93.4" transform="rotate(-90 257.2 93.4)">J5</text>
<text x="21.8" y="101.2" transform="rotate(-90 21.8 101.2)">DHT-11</text>
<text x="218.6" y="98.6">RE5</text>
<text x="186.3" y="104.5">470R4</text>
<text x="207.8" y="105.5" transform="rotate(-90 207.8 105.5)">D9</text>
<text x="237.7" y="106.3">RE5</text>
<text x="189.4" y="108.8">-</text>
<text x="257.2" y="111.2" transform="rotate(-90 257.2 111.2)">J6</text>
<text x="186.3" y="119.7">470R5</text>
<text x="108.1" y="124">..</text>
<text x="180" y="143.6" transform="rotate(-90 180 143.6)">330R</text>
<text x="70.7" y="148.8">...</text>
<text x="88.6" y="145.5" transform="rotate(-90 88.6 145.5)">10K.</text>
<text x="186.8" y="146.3">MOC3021</text>
<text x="203.2" y="145.6" transform="rotate(-90 203.2 145.6)">330R.</text>
<text x="14.2" y="152" transform="rotate(-90 14.2 152)">AC_LINE</text>
<text x="31.6" y="155.2">56K</text>
<text x="45.4" y="150.1">D1</text>
<text x="55.6" y="150.1">D2</text>
<text x="45.4" y="160.2">D3</text>
<text x="55.6" y="160.2">D4</text>
<text x="218.6" y="157.1">BT134</text>
<text x="30.8" y="165.4">56K.</text>
<text x="70.7" y="164.7">4N35</text>
<text x="205.2" y="174.1">FAN</text>
</g>
<g font-size="2.5" fill="#008000">
<text x="70.1" y="30.1">12V</text>
<text x="131" y="30.1">12V</text>
<text x="192" y="30.1">12V</text>
<text x="21.8" y="40.2">12V</text>
<text x="82.8" y="40.2">5V</text>
<text x="108.1" y="40.2">5V</text>
<text x="225" y="40.2" transform="rotate(-90 225 40.2)">12V</text>
<text x="103.1" y="47.9">5V</text>
<text x="113.2" y="45.3">GND</text>
<text x="39.6" y="50.4">GND</text>
<text x="80.2" y="50.4">GND</text>
<text x="65" y="55.5" transform="rotate(-90 65 55.5)">5V</text>
<text x="225" y="58" transform="rotate(-90 225 58)">12V</text>
<text x="14.2" y="65.6" transform="rotate(-90 14.2 65.6)">GND</text>
<text x="72.6" y="65.6" transform="rotate(-90 72.6 65.6)">GND</text>
<text x="207.2" y="63.1" transform="rotate(-90 207.2 63.1)">GND</text>
<text x="57.4" y="75.8" transform="rotate(-90 57.4 75.8)">5V</text>
<text x="225" y="75.8" transform="rotate(-90 225 75.8)">12V</text>
<text x="34.5" y="78.3">BC547</text>
<text x="207.2" y="80.9" transform="rotate(-90 207.2 80.9)">GND</text>
<text x="14.2" y="85.9" transform="rotate(-90 14.2 85.9)">GND</text>
<text x="26.9" y="88.5">GND</text>
<text x="225" y="91" transform="rotate(-90 225 91)">12V</text>
<text x="57.4" y="96.1" transform="rotate(-90 57.4 96.1)">5V</text>
<text x="207.2" y="98.6" transform="rotate(-90 207.2 98.6)">GND</text>
<text x="65" y="106.3">Data</text>
<text x="90.4" y="103.7" transform="rotate(-90 90.4 103.7)">Buzzer</text>
<text x="19.3" y="111.3" transform="rotate(-90 19.3 111.3)">Dht11 Module</text>
<text x="207.2" y="119" transform="rotate(-90 207.2 119)">GND</text>
<text x="232.6" y="116.9">Buzzer = Arduino Pin 9</text>
<text x="232.6" y="119.6">DHT11 = Arduino Pin 10</text>
<text x="164" y="124" transform="rotate(-90 164 124)">Data</text>
<text x="232.6" y="122.2">HC-05/06 = TX to Aeduino Pin 11</text>
<text x="248.3" y="124.9">RX to Aeduino Pin 12</text>
<text x="9.1" y="129.1" transform="rotate(-90 9.1 129.1)">Disclaimer electric shock (High Voltage)</text>
<text x="14.2" y="126.6" transform="rotate(-90 14.2 126.6)">GND</text>
<text x="32" y="126.6" transform="rotate(-90 32 126.6)">5V</text>
<text x="39.6" y="131.7">GND</text>
<text x="70.1" y="129">RX to TX</text>
<text x="70.1" y="131.7">TX to RX</text>
<text x="232.6" y="127.6">Zero Crossing Out Arduino Pin 2</text>
<text x="232.6" y="130.2">Sensor Input = Arduino Pin A0</text>
<text x="49.7" y="136.7">5V</text>
<text x="184.3" y="134.2" transform="rotate(-90 184.3 134.2)">GND</text>
<text x="219.9" y="136.7">220V</text>
<text x="232.6" y="132.9">Fan Out = Arduino Pin 3</text>
<text x="232.6" y="135.6">Load 1 = Arduino Pin 4</text>
<text x="232.6" y="138.2">Load 2 = Arduino Pin 5</text>
<text x="232.6" y="140.9">Load 3 = Arduino Pin 6</text>
<text x="232.6" y="143.6">Load 4 = Arduino Pin 7</text>
<text x="21.8" y="149.4">AC 220V</text>
<text x="44.7" y="144.4">Diode 1N4007</text>
<text x="95.5" y="146.9" transform="rotate(-90 95.5 146.9)">GND</text>
<text x="118.3" y="149.4">Zero Crossing Out to Pin 2</text>
<text x="217.3" y="149.4">T2</text>
<text x="232.6" y="146.2">Load 5 = Arduino Pin 8</text>
<text x="232.6" y="148.9">Copyright © dib Soft iOT</text>
<text x="232.6" y="151.6">www.dibsoftiot.com</text>
<text x="133.5" y="159.6">GND</text>
<text x="204.7" y="157.1">Gate</text>
<text x="230" y="159.6" transform="rotate(-90 230 159.6)">220V</text>
<text x="100.5" y="164.7">Ac Ground Line</text>
<text x="164" y="164.7">Ac Ground Line</text>
<text x="217.3" y="164.7">T1</text>
<text x="37" y="172.3">Zero Crossing Detector Circuit</text>
<text x="105.6" y="172.2">Copyright dib Soft iOT</text>
<text x="21.8" y="174.8" transform="rotate(-90 21.8 174.8)">220V</text>
<text x="44.7" y="179.9">220V</text>
<text x="77.7" y="179.9">220V</text>
<text x="103.1" y="179.9">220V</text>
<text x="105.6" y="174.8">www.dibsoftiot.com</text>
<text x="184.3" y="179.9">220V</text>
<text x="222.4" y="179.9">220V</text>
<text x="133.5" y="185">Ac Ground</text>
</g>
<g font-size="2.1" fill="#505050">
<text x="217" y="32.3" transform="rotate(-90 217 32.3)">1</text>
<text x="233.6" y="32.3">S</text>
<text x="240.6" y="32.3">O</text>
<text x="45.7" y="39.9">1</text>
<text x="49.5" y="41">VI</text>
<text x="57.3" y="41">VO</text>
<text x="62.8" y="39.9">3</text>
<text x="217" y="39.2" transform="rotate(-90 217 39.2)">2</text>
<text x="237.3" y="39.2" transform="rotate(-90 237.3 39.2)">P</text>
<text x="52.8" y="44.6">GND</text>
<text x="54.5" y="46.8" transform="rotate(-90 54.5 46.8)">2</text>
<text x="217" y="47.5" transform="rotate(-90 217 47.5)">1</text>
<text x="231" y="47.5">S</text>
<text x="238" y="47.5">O</text>
<text x="217" y="54.5" transform="rotate(-90 217 54.5)">2</text>
<text x="234.8" y="54.5" transform="rotate(-90 234.8 54.5)">P</text>
<text x="103.5" y="65.3">22</text>
<text x="104.6" y="60.2">1</text>
<text x="110.5" y="61.3">PC6(/RESET)</text>
<text x="133.4" y="63.9">PC1(ADC1)</text>
<text x="133.4" y="61.3">PC0(ADC0)</text>
<text x="148.6" y="65.3">25</text>
<text x="148.6" y="62.7">24</text>
<text x="148.6" y="60.2">23</text>
<text x="217" y="65.3" transform="rotate(-90 217 65.3)">1</text>
<text x="231" y="65.3">S</text>
<text x="238" y="65.3">O</text>
<text x="103.5" y="67.8">21</text>
<text x="103.5" y="70.4">20</text>
<text x="110.5" y="66.4">GND</text>
<text x="110.5" y="68.9">AREF</text>
<text x="110.5" y="71.5">AVCC</text>
<text x="128.6" y="71.5">PC4(ADC4/SDA)</text>
<text x="133.4" y="68.9">PC3(ADC3)</text>
<text x="133.4" y="66.4">PC2(ADC2)</text>
<text x="148.6" y="70.4">27</text>
<text x="148.6" y="67.8">26</text>
<text x="22.4" y="78">+</text>
<text x="27.2" y="78">-</text>
<text x="104.6" y="78">9</text>
<text x="129" y="74">PC5(ADC5/SCL)</text>
<text x="148.6" y="72.9">28</text>
<text x="217" y="72.2" transform="rotate(-90 217 72.2)">2</text>
<text x="234.8" y="72.2" transform="rotate(-90 234.8 72.2)">P</text>
<text x="103.5" y="83.1">10</text>
<text x="110.5" y="79.1">PB6(XTAL1/TOSC1)</text>
<text x="148.6" y="83.1">2</text>
<text x="217" y="83.1" transform="rotate(-90 217 83.1)">1</text>
<text x="231" y="83.1">S</text>
<text x="238" y="83.1">O</text>
<text x="110.5" y="84.2">PB7(XTAL2/TOSC2)</text>
<text x="133.8" y="89.2">PD2(INT0)</text>
<text x="134.4" y="84.2">PD0(RXD)</text>
<text x="134.5" y="86.7">PD1(TXD)</text>
<text x="148.6" y="88.1">4</text>
<text x="148.6" y="85.6">3</text>
<text x="104.6" y="90.7">8</text>
<text x="104.6" y="95.7">7</text>
<text x="110.5" y="91.8">GND</text>
<text x="131.4" y="94.3">PD4(XCK/T0)</text>
<text x="133.8" y="91.8">PD3(INT1)</text>
<text x="148.6" y="95.7">11</text>
<text x="148.6" y="93.2">6</text>
<text x="148.6" y="90.7">5</text>
<text x="217" y="90" transform="rotate(-90 217 90)">2</text>
<text x="234.8" y="90" transform="rotate(-90 234.8 90)">P</text>
<text x="110.5" y="96.9">VCC</text>
<text x="133.8" y="101.9">PD7(AIN1)</text>
<text x="133.8" y="99.4">PD6(AIN0)</text>
<text x="136" y="96.9">PD5(T1)</text>
<text x="148.6" y="100.8">13</text>
<text x="148.6" y="98.3">12</text>
<text x="217" y="100.8" transform="rotate(-90 217 100.8)">1</text>
<text x="231" y="100.8">S</text>
<text x="238" y="100.8">O</text>
<text x="135.4" y="107">PB0(ICP)</text>
<text x="148.6" y="105.9">14</text>
<text x="217" y="107.8" transform="rotate(-90 217 107.8)">2</text>
<text x="234.8" y="107.8" transform="rotate(-90 234.8 107.8)">P</text>
<text x="130.2" y="112.1">PB2(SS/OC1B)</text>
<text x="133.4" y="109.6">PB1(OC1A)</text>
<text x="148.6" y="113.5">17</text>
<text x="148.6" y="111">16</text>
<text x="148.6" y="108.4">15</text>
<text x="58.3" y="119.7">GND</text>
<text x="58.8" y="117.2">VCC</text>
<text x="67.3" y="118.6">3</text>
<text x="67.3" y="116.1">4</text>
<text x="128.7" y="114.6">PB3(MOSI/OC2)</text>
<text x="133.5" y="117.2">PB4(MISO)</text>
<text x="134.9" y="119.7">PB5(SCK)</text>
<text x="148.6" y="118.6">19</text>
<text x="148.6" y="116.1">18</text>
<text x="58.6" y="124.8">RXD</text>
<text x="58.7" y="122.3">TXD</text>
<text x="67.3" y="123.7">1</text>
<text x="67.3" y="121.1">2</text>
<text x="185.4" y="149.1">1</text>
<text x="202.5" y="149.1">6</text>
<text x="68.5" y="151.6">1</text>
<text x="83.1" y="151.6">6</text>
<text x="83.1" y="154.2">5</text>
<text x="68.5" y="159.2">2</text>
<text x="83.1" y="159.2">4</text>
<text x="185.4" y="159.2">2</text>
<text x="202.5" y="159.2">4</text>
</g>
<g font-size="1.8" fill="#505050">
<text x="255.4" y="31.1" transform="rotate(-90 255.4 31.1)">1</text>
<text x="120.8" y="36.4">1</text>
<text x="15.5" y="47.9" transform="rotate(-90 15.5 47.9)">1</text>
<text x="255.4" y="46.3" transform="rotate(-90 255.4 46.3)">1</text>
<text x="255.4" y="64.1" transform="rotate(-90 255.4 64.1)">1</text>
<text x="255.4" y="81.8" transform="rotate(-90 255.4 81.8)">1</text>
<text x="255.4" y="99.6" transform="rotate(-90 255.4 99.6)">1</text>
<text x="23.1" y="111.3" transform="rotate(-90 23.1 111.3)">1</text>
<text x="15.5" y="159.6" transform="rotate(-90 15.5 159.6)">1</text>
<text x="216.4" y="172.3">1</text>
</g>
<g font-size=".6" fill="#800080">
<text x="32.2" y="59.6" transform="rotate(-90 32.2 59.6)">SpiceO</text>
<text x="32.2" y="57.9" transform="rotate(-90 32.2 57.9)">rder 2</text>
<text x="39.8" y="59.6" transform="rotate(-90 39.8 59.6)">SpiceO</text>
<text x="39.8" y="57.9" transform="rotate(-90 39.8 57.9)">rder 1</text>
</g>
</svg>
